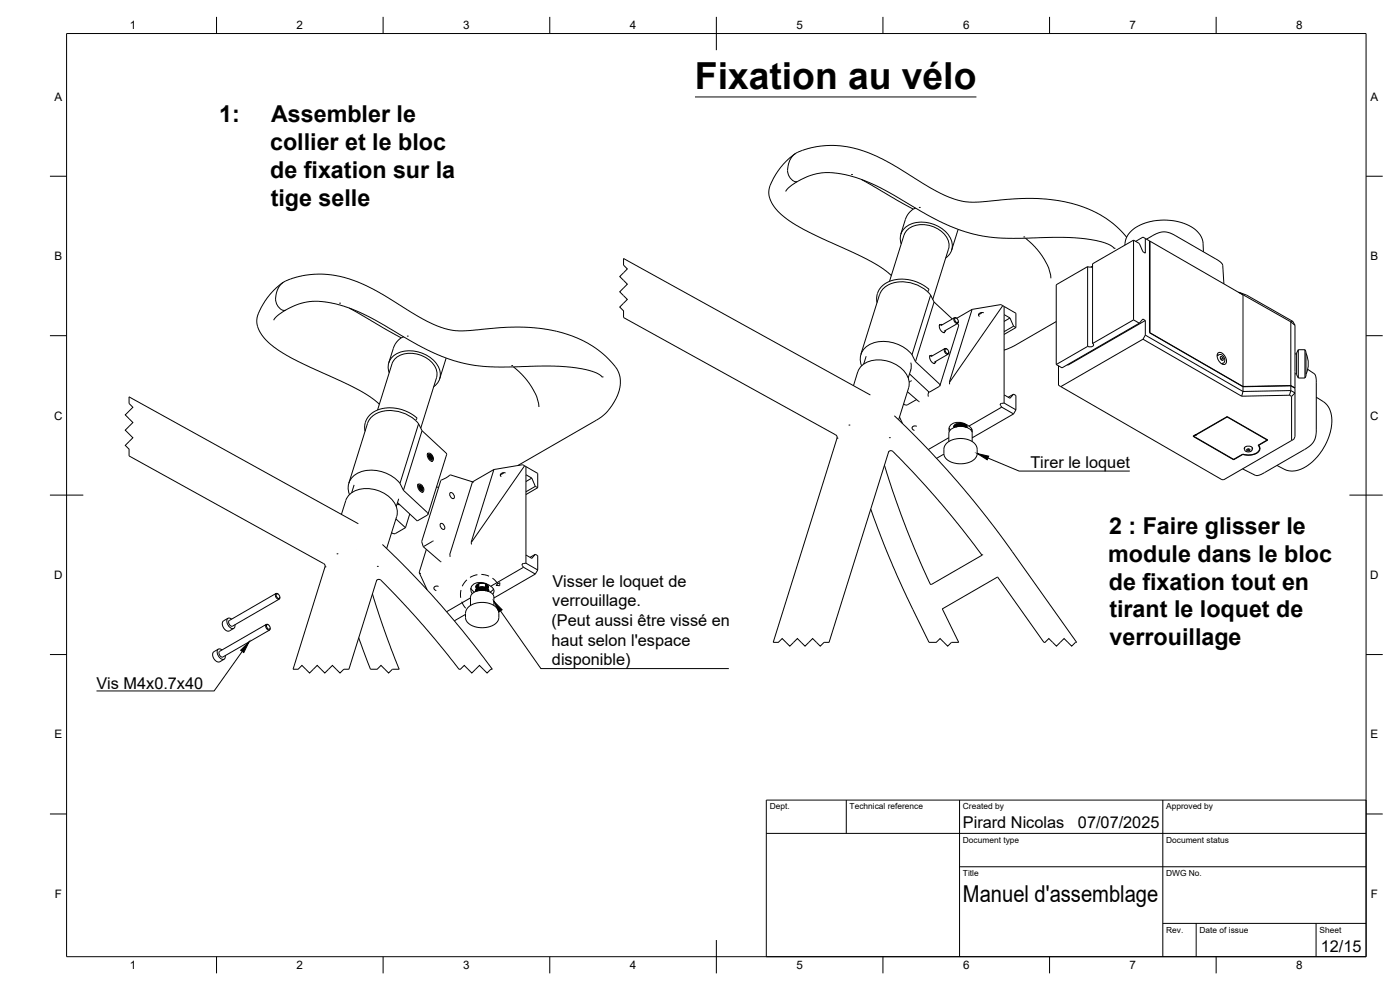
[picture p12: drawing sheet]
<svg xmlns="http://www.w3.org/2000/svg" width="420mm" height="297mm" viewBox="0 0 420 297" stroke-linecap="round" stroke-linejoin="round" font-family="sans-serif">
<!-- layer: Visible -->
<g fill="none" stroke="#000" stroke-width=".3">
<path d="M235.8 57.5l1.1-1.3 2-1.5 3-1.5 1.9-.7 4-.7 4.6 .4 4.6 1.1 5.6 2.2 4.7 2.5 14.3 8.2 4.9 2.2 4.7 1.6 4.8 1 5.1 .5 18.1-.3 5.1 .3 4 .5 2.8 .7 2.1 .8 1.2 1M238.7 46.1l-2.8 2.3-2 2.3-1.7 2.8-1.2 2.4-.3 1.7 .2 1.6 .7 1.6 1.1 1.8 2.7 2.6 4.3 2.8 6.4 3.3 14 6.4 4.4 2.6 3 2.4M239.4 54.4a2.9 2.9 0 0 1-3-2.9l.1-1.6 .4-1.6 .8-1.3 .9-.9 2.2-1 2.7-.8 5-.6a38.1 38.1 0 0 1 21.2 6.7l6.9 4.4 5.3 3 3 1.4 4.2 1.2 4.1 .2 11.4-.9 6.3-.2 6.7 .7 5.9 1.4 4.2 1.6 4.1 2.2 3.3 2.6 3 3.2M255.5 52.4h.1M258.5 53.8l15.6 8.9M187.1 77.6l74.1 40.9M270.5 73.2a4.8 4.8 0 0 1 4-6.3 9.8 9.8 0 0 1 11.1 5.4 4.4 4.4 0 0 1-1.8 5.1M274.1 62.7l-1.1 .9-.9 1.4-1.8 5.3M274.8 62.5l-.7 .2M275.9 62.2h.1M287.5 68.8l-1.9 6.2M307.2 71.1h.1"/>
<path d="M307.7 71.5l3.4 3.1 2.1 2.9a14 14 0 0 1 2.2 6M326.4 80v23.9M326.4 80l-9.4 5.4v24M326.4 80l.8 .2 .7-.2M327.9 79.9l-.5 .3M334.4 74.5h.1M337.6 73.5l.2-1.5 .8-1.6 1.3-1.5 1.5-1 2.5-1 2-.6 3.2-.3 2.4 .2 2.3 .4 2.4 .8 2 1.1 1.2 1 .9 1.2 .5 1.2 .4 3.7M340.2 72.1v23.9M340.2 72.1l-12.3 7v24M343.7 71.6v4.4l-.7-.5-1.1-2.4-1.7-1M344.1 71.8l4-2.1 1.4-.1 1.4 .2 14.4 8.1 1.1 .8 .5 .8 .4 5.7M345 72.3l-2-1.2-2.2 1.3"/>
<path d="M345 72.3v27.5l28 16.2M345 72.3l.1 .1M345.1 72.4l27.9 16.1v27.5l14.4-.3M345.1 72.4v27.5M82.1 96.1l1.1-1.4 2.5-1.7-.2 .1a3.6 3.6 0 0 1-2.7-4.4l.8-2.5 .9-1.1 .8-.6 4.6-1.6 4.9-.6a38.2 38.2 0 0 1 21.3 6.8l11.9 7.2 3.4 1.6 3.1 1 2 .3 2.6 .1 11.1-1 6.8-.1 6.3 .5 5.9 1.3 5.1 1.9 3.7 2.1 3.6 2.7 3.1 3.4 .8 1.4 .5 1.5 .2 2.1-.2 1.3-1.1 3.1-1.3 2.3-1.7 2-2.7 2.1-23.8 13.8M85 84.7l-2.1 1.6-2.3 2.6-1.6 2.3-1.4 2.8-.5 1.9 .1 1.6 .7 1.8 1.1 1.7 3.1 3.1 3.6 2.4 5.8 2.9 15.2 7.1 4 2.3 3.2 2.5M85.7 93l4-1.8 3.1-.7h3.5l3.9 .6 4.1 1.2 4.9 2 18.4 10.4 5.2 2.3 4.7 1.6 5.2 1.1 4.7 .4 17.7-.3 5.9 .3 3.6 .5 3.2 .8 1.6 .7 1.3 1M101.9 91h.1M104.8 92.4l15.6 9M187.1 95.3l63.7 35.2 .4 .4v.6M267 84.4l4.3-13.8a5.5 5.5 0 0 1 6-3.2 7.8 7.8 0 0 1 7.5 5.7l-.1 1.6-4.8 15.1M278.2 87.4a10.7 10.7 0 0 0-12.5-1.4 4.9 4.9 0 0 0-1.7 2.5l-5.7 17.9"/>
<path d="M278.4 87.5l.9 1M278.4 87.4v.1M278.6 86.7l.2 .1-.2 .4-.4 .2M278.7 86.7l-2.3-1.5-2.8-1.1-2.7-.4-2.7 .3-2.6 1.1-1.5 1.5-.9 2v2.2M279.3 88.5l-5.6 17.9 1 2.1M279.3 88.5l1 2.1M280.3 90.6l5.5 5.1M280.3 90.6l-5.6 17.9M282 97.5l.1-.1-.2 .7 .4 1 .6 .6 .6 .1M282.8 97.4a.55 .55 0 0 0-.9 .3M283.5 99.7l-.2 .1M283.8 99.1a.55 .55 0 0 1-.7 .6"/>
<path d="M286.4 95.3l-4.1 2.4M286.7 95.4a.82 .82 0 0 1 .8 .5 .82 .82 0 0 1-.2 .9l-.8-.8zM287.3 97.1l.2 .2M287.4 97l-4.1 2.4M287.5 97.3l.2 .5M287.7 97.8l-5.6 17.9M291.7 92.8l-4.6 2.7-.4-.2a.93 .93 0 0 0-.5 1 .93 .93 0 0 0 .8 .7h.4l.2-.6M294.6 93.8l-.9 .5M295.2 93.9l-.6-.1-.7 .2-.2 .6 .3 .4M300.9 91.7l-15.9 22.9M300.9 91.7l-.5-.3-8.7 1.4-6.8 21.7M300.9 91.7l.4 .3"/>
<path d="M301.3 92v28.9M301.3 92l3.6 2v4.3M301.3 94.4l1.8 1M303.1 95.4l1.1 2.5M303.1 95.4l-1.8 1M304.2 97.9l-2.9 1.6M304.2 97.9l.7 .4M304.9 98.3l-3.6 2M317 96.5l-12.5 7.2-3.2 1.4M340.2 96l1.7 1M340.2 96l-12.3 7.1M341.9 97l-23.2 13.4-1.7-1"/>
<path d="M343.7 96.2v4.3M343.7 96.2l-23.2 13.3-.2-.1M343.7 96.2l-.7-.5-1.1 1.3M371.7 87.7h.1M371.8 87.7l2.4 .9 13.8 7.8M371.8 87.7l15.6 8.9M387.4 96.6v19.1M387.4 96.6l1.2 1M388 96.4l.6 1.2M388 96.4l-.6 .2M388.6 97.6v33.4l-.3 .8-.7 .4M38.7 119.1l68.8 38"/>
<path d="M116.8 111.8a4.8 4.8 0 0 1 4-6.3 9.8 9.8 0 0 1 11.1 5.5 4.4 4.4 0 0 1-1.7 5M120.4 101.4l-1 .8-.9 1.2-1.8 5.5M121.1 101.1l-.7 .3M122.2 100.8h.1M133.9 107.4l-1.9 6.3M153.6 109.7h.1M154.1 110.1l3.5 3.3 2.4 3.5a12.5 12.5 0 0 1 1.7 5.2M180.7 113.1h.1M256.1 115.7l1.3-4.1a6.8 6.8 0 0 1 8.2-3.4 8.5 8.5 0 0 1 7.3 6.5l-.2 1.7-3 9.6M259.9 106.9l-.7 2.3M260.5 117.8h.1M272.3 117.5l3.6 3"/>
<path d="M272.9 112.2l6 5.5 3-1.7M273.3 108.8l.2 1.4-.2 .9M273.3 110.9l-.7 2.5M273.6 114.2l-.7 .4M273.7 106.4a10.7 10.7 0 0 0-13.6-2.4 4.8 4.8 0 0 0-1.5 5.8M274.7 108.5l7.2 6.7 .2 .4-.2 .3M275.1 119.9l-2.8 1.6h-.5l-.6-.3M278.5 118.5l.1 .5M278.5 118.2v.3M278.7 117.6l-.2 .6M279.2 106.6l-.2 .7 .3 .9 .7 .7 .6 .1M279.3 106.7l-.2 .1"/>
<path d="M279.9 106.7a.55 .55 0 0 0-.9 .3M280.6 109l-.2 .1M280.9 108.4a.55 .55 0 0 1-.7 .6M283.5 104.6l-4.1 2.4M283.8 104.7a.82 .82 0 0 1 .8 .5 .82 .82 0 0 1-.2 .9l-.7-.8zM284.2 104.8l-.4-.3a.93 .93 0 0 0-.4 1 .93 .93 0 0 0 .7 .8h.5l.1-.5M284.5 106.3l-4.1 2.4M284.7 105.6v.2M285 114.5v.1M285 114.7v.6M304.2 118.3l-1.1 1.2-1.8-1M304.2 118.3l.7 .4v4.3"/>
<path d="M304.2 118.3l-1.6 .9M317.7 109.8v5.8l.7 .4M318.4 116l48.3 27.9h.6l20.3-11.7M326.4 103.9l-9.4 5.5M327.9 103.1l.3 .4a1.25 1.25 0 0 1-1.8 .4M343 101.8l-24.6 14.2M343 101.8l29.6 17.1M343.7 100.5l-.7 1.3M343.7 100.5l29.3 17M365.3 106.8l1.1-.4 1 .9 .1 1.3-.9 .6M365.3 106.4l.4 .1M365.5 105.9a1.79 1.79 0 0 1 2.4 1.5 1.08 1.08 0 0 1 .1 1.4 1.08 1.08 0 0 1-1.3 .4 2.61 2.61 0 0 1-1.2-3.3z"/>
<path d="M366.2 107.4l.4 .4M366.6 107.8v.2M366.6 107.8h-.2M366.7 107h-.5v.6l.5 .5h.4v-.6M366.7 107l.4 .5M366.7 107l-.5 .2M367 108.9v.4M367.1 107.5l-.5 .3M373 117.5l-.4 1.4M373 116v1.5M387 118.6l-14.4 .3M387 118.6l.6 .3"/>
<path d="M387.4 117.2l-14.4 .3M387.4 117.2l-.4 1.4M387.4 117.2l1.2 .7-1 1M387.4 115.8v1.4M387.4 115.8l-14.4 .2M387.4 115.8l1.2 .7M387.4 115.7l1.2 .7M387.6 118.9v13.3M388.6 112.2h.5M388.6 106.2h.5M389.6 104.9v8.5M389.6 104.9l-.5 1v6.5l.5 1"/>
<path d="M389.6 113.4h2M389.6 104.9h2M391.6 104.9l.3 .6v7.3l-.3 .6M391.6 104.9v8.5M392 106a7.5 7.5 0 0 1 0 6.3M392.5 110.8l2.1 1.5 .4 1.5v15.7l-.2 1.8-.6 1.4-2.2 1.9-13.9 7.9-1.3 .1-3.9-1.9M395 119.2l2.3 1.4 1 .9 .9 1.6 .4 1.7 .1 2.5-.4 2.2-1.8 4.4-1.3 2.1-1.7 2-1.9 1.6-2 1.1-2.1 .6h-1.6l-1.2-.4-2.5-1.3M38.7 136.8l58.5 32.3 .3 .5v.5M113.3 123l4.3-13.8a5.5 5.5 0 0 1 6-3.2 7.8 7.8 0 0 1 7.5 5.7l-.1 1.6-4.7 15.1M124.7 126l.9 1.2M124.9 125.3l.2 .2-.4 .5a11.6 11.6 0 0 0-12-1.8 5.2 5.2 0 0 0-2.4 2.9l-5.6 17.9M125.1 125.4l-2.4-1.6-2.7-1.1-2.9-.3-2.6 .2-2.3 1-1.7 1.4-.9 2v2.4"/>
<path d="M126.7 129.2l7.3 7-5.6 18.1M126.7 129.2l-5.6 17.9M126.7 129.2l-1.1-2-5.6 17.8M128.2 136.4l.2-.3a1.39 1.39 0 0 1 1.4 .7 1.39 1.39 0 0 1-.1 1.6l-.3-.1M128.4 136l-.2 .6 .4 1 .7 .7 .5 .1M128.5 136l-.2 .1M128.6 136.8a.93 .93 0 0 0 1 1.1l.2-.3v-.5M128.6 136.9l.5 .9M128.6 136.8l.5 1M128.6 136.6l.5 .5 .2 .8M128.6 136.6l.6 .4 .1 .9M128.7 136.5l.7 .5 .1 1 .1-.6-.3-.7-.5-.3-.2 .4"/>
<path d="M128.7 137.4h.1M128.7 137.1l.3 .3M129 136.9l.2 .4M129.2 136.8l.3 .4M129.5 136.6l.3 1M129.5 136.6l-.7-.3-.2 .5M129.5 136.6l.3 .5M129.8 138.3l-.2 .1M157.4 139.7l-15.9 23 6.7-21.7M157.4 139.7l-.5-.3-8.6 1.5-6.5 3.7M157.4 139.7l.4 .3M251.2 131.5h.1"/>
<path d="M251.2 131.5l-19.1 61.2M254.8 127.5h.1M258.7 126h.1M259.9 126.7h.1M260.7 126.2h.1M265.4 139.6l2.6 7.9 4.1 11.2 5.1 12.2 2 4.3 .3 .2M266.2 126.2h.1M266.3 127h.1M266.7 135.5l.5-.3 .7 .2 10.2 10.7 7.9 9.2 8.6 11.2M266.7 135.4l-17.9 57.3M266.9 131.3h.1M268.2 124.2h.1"/>
<path d="M268.4 124.7l6.6 6.5 7 7.3 7.3 8.3 4.8 5.8 7.2 9.5 21.8 30.6M268.8 125h.1M270 125.1l.8 2M275.1 127.9l-.8-.1-.5 .4 .1 .6 .5 .4M283.3 136.3l-2.2 1.2M283.9 133.2l1.5-1.1 1.9-.5h2l1.8 .5 1.3 .9 .6 .8 .3 .9-.2 2.2-1.1 1.3-1.8 .7-2.3 .3-2.4-.6-1.4-.8-.7-1-.1-2.2zM284.8 130v2.5M284.8 131.3l-6.2 3.6M284.8 130a3.5 3.5 0 0 1 4.3-2 2.68 2.68 0 0 1 2.7 2v2.5M284.8 128.4l.4 .6M286.4 128.3l.7-.6 1.6-.3 .9 .3 .6 .6M286.4 128.3l.8-.6 1.2-.2 1 .1 .8 .7"/>
<path d="M286.8 127.3l-.5 .8 .1-.4M286.8 128.1l1.7-.4 1.4 .5M286.9 128.1l1.6-.3 1.3 .4M287.1 127.3l1.1-.2 1.3 .2M287.3 127.1l1.4-.1 1.2 .6M287.3 127l-.9 .6-.1 .6M289.3 127.2l.5 .3M289.5 127.6l-1.4-.2-1 .3M289.5 127.9l-1.3-.2-1.1 .3M290.2 128.2l-.5-.8-1.1-.3-1.6 .3-.7 .8 .7-.8 1.6-.2 1.3 .4 .3 .7M290.7 127.9a4.1 4.1 0 0 0-5.6-.1l-.3 1.1 .1 .5M290.8 127.9l.4 .3a1.39 1.39 0 0 1 .5 1.4"/>
<path d="M291.6 128.7l-.2 .3M300.6 122.2l3.6 2M300.6 122.2l-9.9 5.7M301.3 120.9l-1.1 .3 .4 1M301.3 120.9l3.6 2.1M304.2 124.2l-12.4 7.2M304.9 123l-.7 1.2M358.1 130.8l12.1 7M358.7 130.5h.1M358.8 130.4h.1M358.8 130.4l.1 .1M358.9 130.4v.1"/>
<path d="M368.3 125l-10.3 5.9 12.2 7.1M368.3 125l12.2 7-2.8 1.5M368.3 125.1l-9.4 5.4M368.3 125.1l12 6.9M368.3 125v.1M370.2 137.8v.2M373 136.3l-2.8 1.5M373 136.4l-2.8 1.6M373 136.3v.1M373.5 134.3h.1M373.5 134.9l-.1-.2a1.37 1.37 0 0 1 1.3-.9 1.37 1.37 0 0 1 1.2 .9l-.1 .2M373.5 134.3v.6"/>
<path d="M374.2 135.2l-.1-.3 .4-.2 .6 .1 .1 .3-.4 .2M374.2 135.2l.6 .1M374.2 134.8v.4M374.4 134.7l.4 .1M374.8 134.7v.1M374.8 134.8v.5M374.9 134.7l-.1 .1M375.8 134.3l-.1 .9-.6 .3h-1l-.6-.6M375.8 134.3h.1M377.7 133.6a1.58 1.58 0 0 1 .3 1.7 1.58 1.58 0 0 1-1.4 .9l-1.7 .4-1.9-.2M378 134v.6M380.3 132l-2.7 1.6a1.52 1.52 0 0 1 .3 1.6 1.52 1.52 0 0 1-1.4 1l-1.7 .3-1.8-.3"/>
<path d="M380.3 131.9v.1M102.5 154.3l1.3-4.1a6.8 6.8 0 0 1 8.2-3.4 8.5 8.5 0 0 1 7.2 6.5l-.1 1.7-3.1 9.6M106.3 145.5l-.8 2.4M106.9 156.4h.1M118.8 155.7l2.9 2.6M119.2 151.2l.7 .2M119.3 150.8l5.9 5.5 3-1.7 .3-.4-.2-.4M119.7 149.7l-.8 2.3M120 145l1.1 2.1M120.1 145a10.7 10.7 0 0 0-13.7-2.4 4.8 4.8 0 0 0-1.5 5.8M121.1 147.1l7.1 6.7M121.7 158.3l-3 1.8h-.5l-.7-.3"/>
<path d="M123 154.2l-1.3 4.1M125.4 145.6l.1-.2a1.39 1.39 0 0 1 1.4 .6 1.39 1.39 0 0 1-.1 1.6h-.3M125.6 145.2l-.3 .6 .4 1.1 .6 .6 .7 .1M125.6 145.3l-.2 .1M125.7 146.1l.2-.5 .4 .1 .4 .4 .2 .8M125.7 146.1l.5 1M125.8 145.8l.7 .4 .1 1 .1-.4-.2-.7-.5-.4-.3 .4M125.8 146.6h.1M125.9 146.3l.2 .4M126.1 146.2l.2 .4M126.3 146l.3 .4M126.4 147.2l-.2-.8-.4-.6 .5 .5 .1 .9"/>
<path d="M126.6 145.9l.3 .7-.2 .6a.91 .91 0 0 1-1-1.1M126.9 147.6l-.2 .1M131 146.2h.7M132.3 157.1a1.16 1.16 0 0 1 1 1.7 1.16 1.16 0 0 1-1-1.7zM135.2 147.8a1.16 1.16 0 0 1 1 1.8 1.16 1.16 0 0 1-1-1.8zM141.8 144.7h.1M141.8 144.7l-6.8 21.6M141.8 144.6v.1M141.8 144.6l-6.6-2.1-2.9 1.6-5.7 18.4M148.2 140.9v.1M148.3 140.9l-.1 .1M151.1 141.8l-.9 .6"/>
<path d="M151.7 141.9l-.8-.1-.5 .3-.2 .5 .3 .4M157.8 140v29M157.8 140l3.6 2v4.3M157.8 142.4l1.8 1.1M159.6 143.5l1.1 2.4M159.6 143.5l-1.8 1M160.7 145.9l-2.9 1.7M160.7 145.9l.7 .4M161.4 146.3l-3.6 2.1M261.3 152.7l3.9 10.5 4 9.5 9.6 20M82.8 178.1l-14 8.1M83 178.2a.82 .82 0 0 1 .8 .5 .82 .82 0 0 1-.2 .9l-.7-.8z"/>
<path d="M83.5 178.3l-.4-.3a.93 .93 0 0 0-.5 1 .93 .93 0 0 0 .8 .8l.4-.1 .2-.6M83.8 179.8l-14 8.1a1.14 1.14 0 0 1-1-1.7M97.5 170.1h.1M97.5 170.1l-9.6 30.7M101.1 166.2h.1M105 164.6h.1M106.2 165.3h.1M107.1 164.8h.1M111.8 178.2l3.7 11.3 4.3 11.3M112.6 164.8h.1M112.7 165.7h.1M113.1 174.1l.5-.3 .7 .3 8.4 8.7 7.6 8.7 7.5 9.3"/>
<path d="M113.1 174l-8.4 26.8M113.2 169.9h.1M114.5 162.8h.1M114.8 163.4l7.8 7.6 9.7 10.5 6.6 7.8 8.8 11.5M115.2 163.6h.1M125.8 171.8l2.4 5.2M125.9 171.6v.3l.4 .2M126.6 162.6l.4 1.4M127 164l5.4 4.6M127.1 164h-.1M128 164.8l-2.1 6.8M130.1 162.2l-3 1.8"/>
<path d="M131.6 176l-.7-.1-.6 .3v.6l.6 .4M135 166.3l.1 .8M141.2 179.4l-7.2 4.1M141.3 176.4l.4 .7 .7 .5M141.5 162.7v.7M142.8 177.5l.8-.8 1.4-.2 1 .2 .7 .8-.5-.7-1.2-.3-1.5 .2-.8 .8M142.9 175.9l.3 .6-.3-.4 .1-.5 .7-.5 .9-.1 1.2 .2 .8 .7-.9-.8-1.6-.1-1.1 .6-.2 .6 .2 .4M143 175.7l.7 .5M143 177.4l.9-.5 1-.1 1 .2 .6 .4-.6-.4-1.1-.3-1.2 .3-.6 .4M143 175.6l.7 .5M143.3 175.4l.4 .2M143.4 175.3l.3 .2"/>
<path d="M143.5 176.3l-.5-.5 .4 .5M143.6 176.4l1.4-.3-1.4 .2-.6 .3-.2 .6M143.6 175.2l.1 .1M143.7 175.2h.1M143.7 175.8l-.6-.3 .6 .4M143.7 175.2v1M143.8 177.2l1.2-.2 .9 .3M143.8 177.2l1.3-.1 .8 .2M144.2 177.2h1.4M145 176.1l.7 .1M145.7 175.8l.6-.3-.6 .3M145.7 176.1l.7-.4-.7 .5"/>
<path d="M145.8 175.2l-.1 1.1M145.9 177l-1.5-.3-.8 .3M145.9 176.7l-1.3-.3-1 .3M146 175.3l-.3 .2M146 175.4l-.3 .1M146.1 176.5l.5-.5-.4 .5M146.5 175.8l-.7 .5M146.5 175.8l-.6 .6M146.6 176.1l-.3 .5M146.6 176.1l-.2 .5M146.7 177.4l-.1-.4-.4-.5-1.5-.3-1.5 .4-.5 .9M146.7 177.3l-.6-.9-1.3-.3-1.4 .3-.5 .5-.2 .5"/>
<path d="M147.2 175.9a1.45 1.45 0 0 1 .7 2.4M148.1 176.7l-1 1M148.2 179.2v2.5M148.2 179.2a3.5 3.5 0 0 0-4.3-2 2.68 2.68 0 0 0-2.7 2v2.5M157.1 170.2l-9.9 5.7a4 4 0 0 0-5.8 .2 2 2 0 0 0 .3 2M157.1 170.2l3.6 2M157.8 169l-1.1 .3 .4 .9M157.8 169l3.6 2M160.7 172.2l-12.5 7.2M160.7 166.3l-1.1 1.2-1.8-1M160.7 166.3l.7 .4v4.3M160.7 166.3l-1.7 .9"/>
<path d="M161.4 171l-.7 1.2M294.5 166.7l-15 8.7M294.6 166.4l-.1 .3M294.6 166.5h.1M299.4 173.2l13.9 19.5M299.4 173.2l-16.6 9.5M65.5 194.8l-1.6 1.1-.1 .9 .4 .8 .5 .7 .7 .3 1.8-.8M66.6 195a.81 .81 0 0 0-.8-.3 .81 .81 0 0 0-.6 .6 2.13 2.13 0 0 0 2.1 2.5l.3-1.1M68.4 185.5l-1.6 1.1-.1 .9 .4 .9 .6 .7 .8 .3 1.6-.9M69.5 185.8a.81 .81 0 0 0-.8-.4 .81 .81 0 0 0-.6 .6 2.13 2.13 0 0 0 2.1 2.5l.3-1M79.9 187.4l-14 8a1.14 1.14 0 0 0 1 1.7l14-8.1M80.1 187.4a.82 .82 0 0 1 .8 .5 .82 .82 0 0 1-.2 .9l-.7-.7z"/>
<path d="M80.5 187.4l-.3-.1a.93 .93 0 0 0-.5 1 .93 .93 0 0 0 .8 .7h.4l.2-.6M80.5 187.4l.1 .1M107.7 191.4l3.5 9.4M139.7 184.3l-3.3 2M140.5 182.2l1.2-.8 1.8-.6 1.7-.1 2.1 .5 1.4 .8 .8 1.2 .2 .8-.2 2.1-1 1.2-2 .8-2.4 .2-2.2-.5-1.3-.8-.8-1.2-.1-2zM282.8 182.7v.1M282.8 182.7l4.9 10"/>
</g>
<!-- layer: BORDER -->
<g fill="none" stroke="#000" stroke-width=".3">
<path d="M20 10.1h390v276.9h-390zM65 5.1v5M115 5.1v5M165 5.1v5M215 5.1v10M265 5.1v5M315 5.1v5M365 5.1v5M15 52.9h5M410 52.9h5M15 100.7h5M410 100.7h5"/>
<path d="M15 148.6h10M405 148.6h10M15 196.4h5M410 196.4h5M15 244.2h5M410 244.2h5M65 287v5M115 287v5M165 287v5M215 282.1v9.9M265 287v5M315 287v5"/>
<path d="M365 287v5"/>
</g>
<!-- layer: TITLEBLOCK -->
<path d="M230 240.1h180v46.9h-180zM230 250h180M254 240.1v9.9M288 240.1v46.9M349 240.1v46.9M288 260.1h122M349 277.1h61M359 277.1v9.9M395 277.1v9.9" fill="none" stroke="#000" stroke-width=".3"/>
<!-- layer: Sketch6 -->
<path d="M138.3 177v2.4M140.1 174l-1.4 1.9M143.3 172.4l-2.2 .9M144.5 172.3l2.3 .6M147.8 173.5l1.6 1.7M148.8 175.6l1.2-.8v.9zM138.6 180.5l1.2 2" fill="none" stroke="#000" stroke-width=".3"/>
<!-- layer: Notes -->
<path d="M208.6 29.1h84.4" fill="none" stroke="#000" stroke-width=".3"/>
<!-- layer: Crop Outlines -->
<path d="M187.1 77.6v2l1.2 1.1-2.3 2.3 2.3 2.3-2.3 2.3 2.3 2.2-2.3 2.3 1.1 1.2v2M38.7 119.1v2l1.2 1.1-2.3 2.3 2.3 2.3-2.3 2.3 2.3 2.2-2.3 2.3 1.1 1.2v2M232.1 192.7h1.5l1.1-1.1 2.3 2.3 2.3-2.3 2.3 2.3 2.3-2.3 2.3 2.3 1.1-1.2h1.5M278.8 192.7h2.2l1.1-1.1 2.3 2.3 1.2-1.2h2.1M313.3 192.7h.3l1.2-1.1 2.3 2.3 2.2-2.3 2.3 2.3 1.2-1.2h.3M87.9 200.8h1.6l1.1-1.1 2.3 2.2 2.3-2.2 2.3 2.2 2.3-2.2 2.2 2.2 1.2-1.1h1.5M111.2 200.8h2l1.1-1.1 2.3 2.2 1.2-1.1h2M137.8 200.8h.4l1.1-1.1 2.3 2.2 2.3-2.2 2.3 2.2 1.1-1.1h.4" fill="none" stroke="#000" stroke-width=".3"/>
<!-- layer: Hole Notes -->
<path d="M74.7 192.6l-1.5 3.2-1-.7z" fill="#000" stroke="#000" stroke-width=".3"/>
<path d="M72.7 195.4l-8.4 11.9h-35.3" fill="none" stroke="#000" stroke-width=".3"/>
<!-- layer: Leaders -->
<path d="M293.3 136.1l3.4 .8-.4 1.1zM148.2 180.4l2.5 2.6-1 .6z" fill="#000" stroke="#000" stroke-width=".3"/>
<path d="M296.5 137.4l9.3 3.9h33.3M150.2 183.3l12.1 17.3h56.4" fill="none" stroke="#000" stroke-width=".3"/>
<text font-size="11.2" x="208.6" y="26.7">Fixation au vélo</text>
<g font-size="7">
<text x="65.8" y="36.7">1:</text>
<text x="81.4" y="36.7">Assembler le</text>
<text x="81.1" y="45">collier et le bloc</text>
<text x="81.1" y="53.4">de fixation sur la</text>
<text x="81.3" y="61.8">tige selle</text>
<text x="332.9" y="160.2">2 : Faire glisser le</text>
<text x="332.6" y="168.5">module dans le bloc</text>
<text x="332.8" y="176.9">de fixation tout en</text>
<text x="332.9" y="185.3">tirant le loquet de</text>
<text x="333" y="193.6">verrouillage</text>
<text x="289" y="270.6">Manuel d'assemblage</text>
</g>
<g font-size="4.9">
<text x="309.2" y="140.4">Tirer le loquet</text>
<text x="165.8" y="176.1">Visser le loquet de</text>
<text x="165.8" y="182">verrouillage.</text>
<text x="165.5" y="187.8">(Peut aussi être vissé en</text>
<text x="165.5" y="193.7">haut selon l'espace</text>
<text x="165.7" y="199.6">disponible)</text>
<text x="28.9" y="206.6">Vis M4x0.7x40</text>
<text x="289" y="248.5">Pirard Nicolas</text>
<text x="323.5" y="248.5">07/07/2025</text>
<text x="396.4" y="285.7">12/15</text>
</g>
<g font-size="3.5">
<text x="39" y="8.8">1</text>
<text x="89" y="8.8">2</text>
<text x="139" y="8.8">3</text>
<text x="189" y="8.8">4</text>
<text x="239" y="8.8">5</text>
<text x="289" y="8.8">6</text>
<text x="339" y="8.8">7</text>
<text x="389" y="8.8">8</text>
<text x="16.3" y="30.2">A</text>
<text x="411.3" y="30.2">A</text>
<text x="16.3" y="78">B</text>
<text x="411.3" y="78">B</text>
<text x="16.2" y="125.9">C</text>
<text x="411.2" y="125.9">C</text>
<text x="16.2" y="173.7">D</text>
<text x="411.2" y="173.7">D</text>
<text x="16.3" y="221.6">E</text>
<text x="411.3" y="221.6">E</text>
<text x="16.4" y="269.4">F</text>
<text x="411.4" y="269.4">F</text>
<text x="39" y="290.8">1</text>
<text x="89" y="290.8">2</text>
<text x="139" y="290.8">3</text>
<text x="189" y="290.8">4</text>
<text x="239" y="290.8">5</text>
<text x="289" y="290.8">6</text>
<text x="339" y="290.8">7</text>
<text x="389" y="290.8">8</text>
</g>
<g font-size="2.5">
<text x="231" y="242.9">Dept.</text>
<text x="255" y="242.9">Technical reference</text>
<text x="289" y="242.9">Created by</text>
<text x="350" y="242.9">Approved by</text>
<text x="289" y="252.8">Document type</text>
<text x="350" y="252.8">Document status</text>
<text x="289" y="262.9">Title</text>
<text x="350" y="262.9">DWG No.</text>
<text x="350" y="279.9">Rev.</text>
<text x="360" y="279.9">Date of issue</text>
<text x="396" y="279.9">Sheet</text>
</g>
</svg>
